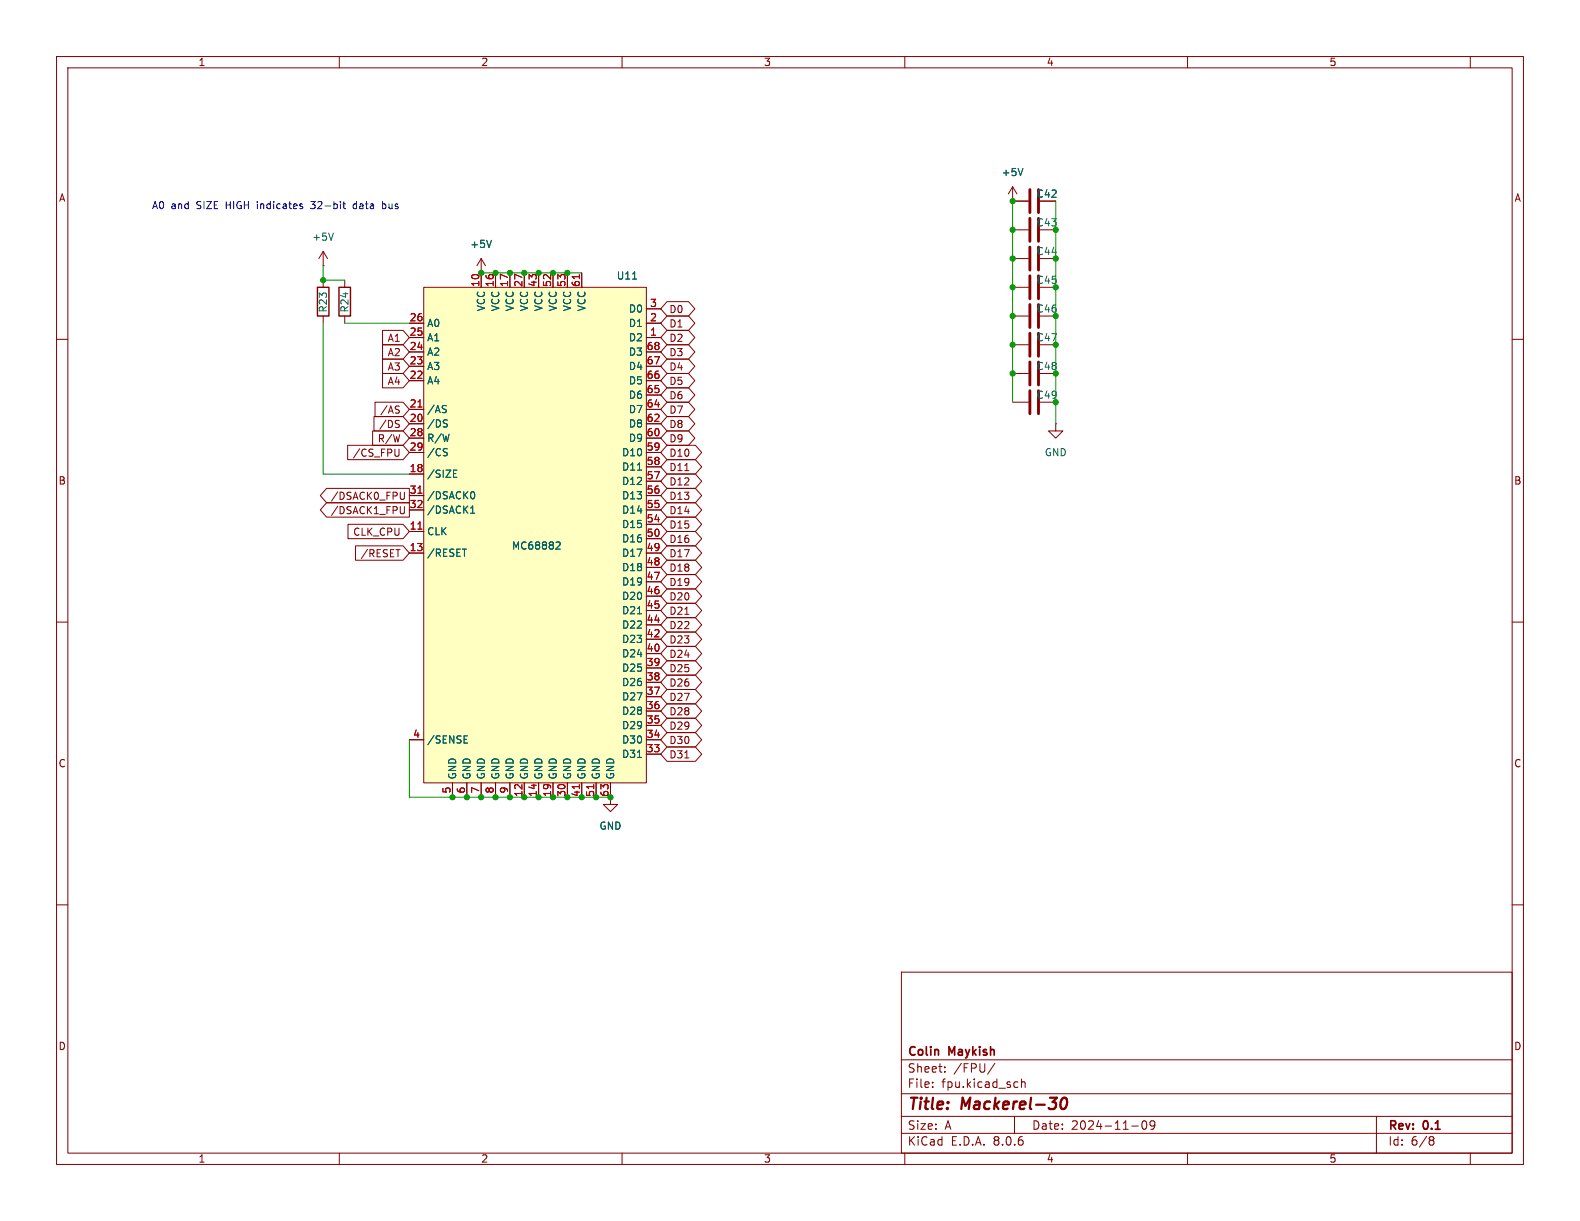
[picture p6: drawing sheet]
<svg xmlns="http://www.w3.org/2000/svg" width="279mm" height="216mm" viewBox="0 0 279 216" stroke-linecap="round" stroke-linejoin="round" font-family="sans-serif">
<g fill="none" stroke="#840000" stroke-width=".18">
<path d="M10 10h259.4v195.9h-259.4zM12 12h255.4v191.9h-255.4zM60 10v2M110 10v2M160 10v2M210 10v2M260 10v2M179.1 35.6h.1M179.1 35.6h2.8M179.1 33l-.8 1.3M179.1 33v2.6M179.1 33l.7 1.3"/>
<path d="M10 60h2M57.1 47h.1M57.1 44.5l-.7 1.2M57.1 44.5v2.5M57.1 49.5v1.3M57.1 55.9v1.3M57.1 44.5l.8 1.2M61 49.5v1.3M61 55.9v1.3M85.1 48.3h.1M85.1 45.7l-.8 1.3M85.1 45.7v2.6"/>
<path d="M85.1 45.7l.8 1.3M179.1 40.6h2.8M179.1 50.8h2.8M179.1 55.9h2.8M179.1 45.7h2.8M267.4 60h2M179.1 71.1h2.8M186.7 74.9v1.3h1.3l-1.3 1.3-1.3-1.3h1.3M186.7 74.9h.1M10 110h2M267.4 110h2M10 160h2"/>
<path d="M107.9 141v1.2h1.3l-1.3 1.3-1.2-1.3h1.2M267.4 160h2M159.4 171.9h108v32h-108zM159.4 197.4h108M159.4 193.4h108M159.4 187.4h108M164.9 192.1v.2M164.9 191.4v.1M167.1 189.4v.2M167.1 188.7v.1M175.9 188l-1.3 1.9M179.4 197.4v3"/>
<path d="M179.6 191.3l.4 .1M180 192.2l-.4 .1M180.6 191.4l.3-.1 .3 .1 .1 .9M180.6 190.8v1.5M200.1 199.1h1.2M202.1 198.3l.2-.1a.81 .81 0 0 1 .6 .6 .81 .81 0 0 1-.3 .8l-.2 .1a.81 .81 0 0 1-.3-1.4zM204.2 198.8l-.3 .3h-.3l-.2-.3 .1-.5 .4-.1 .2 .1a.99 .99 0 0 1-.3 1.4h-.3M243.4 197.4v6.5M60 203.9v2M110 203.9v2M159.4 200.4h108M160 203.9v2"/>
<path d="M210 203.9v2M253 201h.3l.3 .3-.3 .3M253 201.6h.3M253.3 201.6l.2 .2 .1 .4-.3 .3h-.3M260 203.9v2"/>
</g>
<path d="M187.8 194.3a.46 .46 0 0 1 .5-.2 .46 .46 0 0 1 .4 .4 1.15 1.15 0 0 1-.8 1.6l-.2-.1a1.54 1.54 0 0 1 .1-1.7z" fill="none" stroke="#840000" stroke-width=".4"/>
<path d="M182.1 33.5v4.1M182.1 38.6v4.1M183.6 33.5v4.1M183.6 38.6v4.1M182.1 43.7v4.1M182.1 48.8v4M182.1 53.8v4.1M183.6 43.7v4.1M183.6 48.8v4M183.6 53.8v4.1M182.1 69.1v4.1M183.6 69.1v4.1" fill="none" stroke="#840000" stroke-width=".51"/>
<path d="M180.9 29.8l-.4 1.3M59 41.2l-.5 1.3M86.9 42.5l-.4 1.3" fill="none" stroke="#006464" stroke-width=".18"/>
<path d="M56.1 50.8h2.1v5.1h-2.1zM59.9 50.8h2.1v5.1h-2.1z" fill="none" stroke="#840000" stroke-width=".25"/>
<path d="M74.9 50.8h39.4v87.6h-39.4z" fill="#ffffc2"/>
<g fill="none" stroke="#840000" stroke-width=".18">
<path d="M179.1 35.6h.1M179.1 35.6h2.8M67.6 58.4h3.7l1.1 1.3-1.1 1.3h-3.7zM72.4 59.7h2.5M72.4 57.2h2.5M74.9 50.8h39.4v87.6h-39.4zM85.1 48.3h.1M85.1 48.3v2.5M87.6 48.3v2.5M90.2 48.3v2.5M92.7 48.3v2.5M95.2 48.3v2.5"/>
<path d="M97.8 48.3v2.5M100.3 48.3v2.5M102.9 48.3v2.5M114.3 59.7h2.5M114.3 57.2h2.5M114.3 54.6h2.5M118 53.3h3.8l1.1 1.3-1.1 1.3h-3.8l-1.2-1.3zM118 55.9h3.8l1.1 1.3-1.1 1.2h-3.8l-1.2-1.2zM118 58.4h3.8l1.1 1.3-1.1 1.3h-3.8l-1.2-1.3zM61.5 78.7h9.8l1.1 1.3-1.1 1.3h-9.8zM65.9 76.2h5.4l1.1 1.3-1.1 1.2h-5.4zM66.1 73.7h5.2l1.1 1.2-1.1 1.3h-5.2z"/>
<path d="M66.3 71.1h5l1.1 1.3-1.1 1.3h-5zM67.6 66h3.7l1.1 1.3-1.1 1.3h-3.7zM67.6 63.5h3.7l1.1 1.3-1.1 1.2h-3.7zM67.6 61h3.7l1.1 1.2-1.1 1.3h-3.7zM70.1 74.3l.5 .1M70.4 75l.2 .2-.2 .4M70.4 71.8l.2 .1M70.5 72.5l.1 .2-.1 .3M70.6 79.4v1l-.2 .2-.3 .1M72.4 74.9h2.5M72.4 72.4h2.5M72.4 67.3h2.5"/>
<path d="M72.4 64.8h2.5M72.4 62.2h2.5M72.4 77.5h2.5M114.3 74.9h2.5M114.3 72.4h2.5M114.3 67.3h2.5M114.3 64.8h2.5M114.3 62.2h2.5M114.3 77.5h2.5M114.3 69.9h2.5M118 66h3.8l1.1 1.3-1.1 1.3h-3.8l-1.2-1.3zM118 73.7h3.8l1.1 1.2-1.1 1.3h-3.8l-1.2-1.3z"/>
<path d="M118 78.7h5l1.1 1.3-1.1 1.3h-5l-1.2-1.3zM118 76.2h3.8l1.1 1.3-1.1 1.2h-3.8l-1.2-1.2zM118 61h3.8l1.1 1.2-1.1 1.3h-3.8l-1.2-1.3zM118 68.6h3.8l1.1 1.3-1.1 1.2h-3.8l-1.2-1.2zM118 63.5h3.8l1.1 1.3-1.1 1.2h-3.8l-1.2-1.2zM118 71.1h3.8l1.1 1.3-1.1 1.3h-3.8l-1.2-1.3zM179.1 61h2.8M179.1 66h2.8M57.8 86.4h14.6v2.5h-14.6l-1.2-1.3zM57.8 88.9h14.6v2.5h-14.6l-1.2-1.2zM61.5 92.7h9.8l1.1 1.3-1.1 1.3h-9.8zM62.9 96.5h8.4l1.1 1.3-1.1 1.3h-8.4z"/>
<path d="M70 97.2h.7M71.5 87v1.2l-.2 .1-.4-.1M71.5 89.6v1.1l-.2 .1h-.4M72.4 94h2.5M72.4 97.8h2.5M72.4 83.8h2.5M72.4 80h2.5M72.4 87.6h2.5M72.4 90.2h2.5M114.3 97.8h2.5M114.3 80h2.5M114.3 87.6h2.5"/>
<path d="M114.3 90.2h2.5M114.3 95.3h2.5M114.3 92.7h2.5M114.3 85.1h2.5M114.3 82.6h2.5M118 83.8h5l1.1 1.3-1.1 1.3h-5l-1.2-1.3zM118 81.3h5l1.1 1.3-1.1 1.2h-5l-1.2-1.2zM118 88.9h5l1.1 1.3-1.1 1.2h-5l-1.2-1.2zM118 91.4h5l1.1 1.3-1.1 1.3h-5l-1.2-1.3zM118 86.4h5l1.1 1.2-1.1 1.3h-5l-1.2-1.3zM118 94h5l1.1 1.3-1.1 1.2h-5l-1.2-1.2zM118 96.5h5l1.1 1.3-1.1 1.3h-5l-1.2-1.3z"/>
<path d="M118 99.1h5l1.1 1.2-1.1 1.3h-5l-1.2-1.3zM121.1 83.2h.7M114.3 118.1h2.5M114.3 115.6h2.5M114.3 113h2.5M114.3 110.5h2.5M114.3 108h2.5M114.3 105.4h2.5M114.3 102.9h2.5M114.3 100.3h2.5M118 114.3h5l1.1 1.3-1.1 1.2h-5l-1.2-1.2zM118 119.4h5l1.1 1.3-1.1 1.2h-5l-1.2-1.2z"/>
<path d="M118 104.1h5l1.1 1.3-1.1 1.3h-5l-1.2-1.3zM118 109.2h5l1.1 1.3-1.1 1.3h-5l-1.2-1.3zM118 101.6h5l1.1 1.3-1.1 1.2h-5l-1.2-1.2zM118 106.7h5l1.1 1.3-1.1 1.2h-5l-1.2-1.2zM118 111.8h5l1.1 1.2-1.1 1.3h-5l-1.2-1.3zM118 116.8h5l1.1 1.3-1.1 1.3h-5l-1.2-1.3zM121.1 108.6h.7M72.4 130.8h2.5M80 138.4v2.6M82.5 138.4v2.6M85.1 138.4v2.6M87.6 138.4v2.6"/>
<path d="M90.2 138.4v2.6M92.7 138.4v2.6M95.2 138.4v2.6M97.8 138.4v2.6M100.3 138.4v2.6M102.9 138.4v2.6M105.4 138.4v2.6M107.9 138.4v2.6M114.3 133.4h2.5M114.3 130.8h2.5M114.3 128.3h2.5M114.3 125.7h2.5"/>
<path d="M114.3 123.2h2.5M114.3 120.7h2.5M118 132.1h5l1.1 1.3-1.1 1.2h-5l-1.2-1.2zM118 124.5h5l1.1 1.2-1.1 1.3h-5l-1.2-1.3zM118 121.9h5l1.1 1.3-1.1 1.3h-5l-1.2-1.3zM118 129.5h5l1.1 1.3-1.1 1.3h-5l-1.2-1.3zM118 127h5l1.1 1.3-1.1 1.2h-5l-1.2-1.2zM121.1 134h.7"/>
</g>
<path d="M102.5 48.6v.7M73.9 72h.7M73.9 93.6h.7M73.9 87.2h.7M102.5 138.7v.8M105 138.7v.8" fill="none" stroke="#a90000" stroke-width=".18"/>
<g fill="none" stroke="#006464" stroke-width=".18">
<path d="M180.9 29.8l-.4 1.3M86.9 42.5l-.4 1.3M111.9 49.3h.7M78.6 74.2l.5 .1M78.6 79.3l.5 .1M78.7 71.7l.2 .1M78.8 72.4l.1 .2-.1 .3M78.9 74.9l.2 .2-.2 .4M78.9 80l.2 .2-.2 .4M80.2 83.7h.4M80.2 84.4h.6M80.2 83.1h.6"/>
<path d="M81.8 97.1h.7M83.2 90.7h.7M83.2 89.8l.4-.3v1.2M83.5 86.9a.68 .68 0 0 1 .5 .7 .68 .68 0 0 1-.5 .6M98.5 95.8l.4 .1 .2 .3-.8 .9h.8M112.7 83.1h.7M112.7 108.5h.7M82.1 130.7h.4M82.1 131.4h.6M82.1 130.1h.6M112.7 133.9h.7"/>
</g>
<path d="M182.1 58.9v4.1M183.6 58.9v4.1M182.1 64v4.1M183.6 64v4.1" fill="none" stroke="#840000" stroke-width=".51"/>
<path d="M53.4 36.5l.1 .2-.1 .2M53.4 36.1h.1M54.9 36.8l.2 .1M54.9 35.6h.8M60.6 36.1h.5M60.8 35.6v1.1l.3 .2M62.9 36.1h-.3l-.2 .2 .1 .5 .4 .1M67.6 36.1h.4l.2 .1M67.6 35.6v1.3M68.2 36.8l-.2 .1-.4-.1" fill="none" stroke="#0000c2" stroke-width=".18"/>
<path d="M179.1 35.6v35.5M186.7 35.6v39.3M57.1 57.2v26.6h15.3M57.1 47v2.5h3.9M61 57.2h11.4M85.1 48.3h17.8M72.4 130.8v10.2h35.5" fill="none" stroke="#009600" stroke-width=".18"/>
<g fill="#009600" stroke="#009600" stroke-width=".18">
<circle cx="85.1" cy="141" r=".46"/>
<circle cx="82.5" cy="141" r=".46"/>
<circle cx="80" cy="141" r=".46"/>
<circle cx="105.4" cy="141" r=".46"/>
<circle cx="107.9" cy="141" r=".46"/>
<circle cx="92.7" cy="141" r=".46"/>
<circle cx="95.2" cy="141" r=".46"/>
<circle cx="102.9" cy="141" r=".46"/>
<circle cx="97.8" cy="141" r=".46"/>
<circle cx="100.3" cy="141" r=".46"/>
<circle cx="87.6" cy="141" r=".46"/>
<circle cx="90.2" cy="141" r=".46"/>
<circle cx="186.7" cy="71.1" r=".46"/>
<circle cx="186.7" cy="66" r=".46"/>
<circle cx="179.1" cy="40.6" r=".46"/>
<circle cx="100.3" cy="48.3" r=".46"/>
<circle cx="179.1" cy="50.8" r=".46"/>
<circle cx="179.1" cy="35.6" r=".46"/>
<circle cx="179.1" cy="55.9" r=".46"/>
<circle cx="186.7" cy="50.8" r=".46"/>
<circle cx="186.7" cy="45.7" r=".46"/>
<circle cx="179.1" cy="45.7" r=".46"/>
<circle cx="179.1" cy="61" r=".46"/>
<circle cx="179.1" cy="66" r=".46"/>
<circle cx="186.7" cy="61" r=".46"/>
<circle cx="186.7" cy="40.6" r=".46"/>
<circle cx="186.7" cy="55.9" r=".46"/>
<circle cx="92.7" cy="48.3" r=".46"/>
<circle cx="95.2" cy="48.3" r=".46"/>
<circle cx="97.8" cy="48.3" r=".46"/>
<circle cx="57.1" cy="49.5" r=".46"/>
<circle cx="85.1" cy="48.3" r=".46"/>
<circle cx="87.6" cy="48.3" r=".46"/>
<circle cx="90.2" cy="48.3" r=".46"/>
</g>
<g font-size="2.8" fill="#840000">
<text x="160.4" y="196.8">Title:</text>
<text x="170.1" y="196.8">Mackerel-30</text>
</g>
<g font-size="2.1" fill="#840000">
<text x="160.4" y="189.9">Sheet:</text>
<text x="160.4" y="187.1">Colin</text>
<text x="167.9" y="187.1">Maykish</text>
<text x="168.6" y="189.9">/FPU/</text>
<text x="160.4" y="192.6">File:</text>
<text x="166.5" y="192.6">fpu.kicad_sch</text>
<text x="160.4" y="202.8">KiCad</text>
<text x="160.4" y="200">Size:</text>
<text x="167.1" y="200">A</text>
<text x="168.1" y="202.8">E.D.A.</text>
<text x="175.7" y="202.8">8.0.6</text>
<text x="182.4" y="200">Date:</text>
<text x="189.4" y="200">2024-11-09</text>
<text x="245.4" y="200.2">Rev:</text>
<text x="245.4" y="202.8">Id:</text>
<text x="249.5" y="202.8">6/8</text>
<text x="251.8" y="200.2">0.1</text>
</g>
<g font-size="1.8" fill="#840000">
<text x="35" y="11.9">1</text>
<text x="85" y="11.9">2</text>
<text x="135" y="11.9">3</text>
<text x="185" y="11.9">4</text>
<text x="235" y="11.9">5</text>
<text x="10.3" y="35.9">A</text>
<text x="183.2" y="35.2">C42</text>
<text x="267.7" y="35.9">A</text>
<text x="118.3" y="55.6">D0</text>
<text x="118.3" y="58.1">D1</text>
<text x="68.5" y="65.7">A3</text>
<text x="68.5" y="63.2">A2</text>
<text x="68.5" y="60.6">A1</text>
<text x="118.3" y="60.6">D2</text>
<text x="118.3" y="63.2">D3</text>
<text x="118.3" y="65.7">D4</text>
<text x="68.5" y="68.3">A4</text>
<text x="118.3" y="68.3">D5</text>
<text x="118.3" y="70.8">D6</text>
<text x="66.9" y="75.9">/DS</text>
<text x="67.1" y="73.3">/AS</text>
<text x="118.3" y="75.9">D8</text>
<text x="118.3" y="73.3">D7</text>
<text x="62.3" y="81">/CS_FPU</text>
<text x="66.7" y="78.4">R/W</text>
<text x="118.3" y="81">D10</text>
<text x="118.3" y="83.5">D11</text>
<text x="118.3" y="78.4">D9</text>
<text x="10.3" y="85.9">B</text>
<text x="58.4" y="88.6">/DSACK0_FPU</text>
<text x="118.3" y="86">D12</text>
<text x="118.3" y="88.6">D13</text>
<text x="267.7" y="85.9">B</text>
<text x="58.4" y="91.1">/DSACK1_FPU</text>
<text x="62.4" y="94.9">CLK_CPU</text>
<text x="118.3" y="91.1">D14</text>
<text x="118.3" y="93.7">D15</text>
<text x="63.7" y="98.7">/RESET</text>
<text x="118.3" y="96.2">D16</text>
<text x="118.3" y="98.7">D17</text>
<text x="118.3" y="101.3">D18</text>
<text x="118.3" y="106.4">D20</text>
<text x="118.3" y="103.8">D19</text>
<text x="118.3" y="111.4">D22</text>
<text x="118.3" y="108.9">D21</text>
<text x="118.3" y="114">D23</text>
<text x="118.3" y="116.5">D24</text>
<text x="118.3" y="119.1">D25</text>
<text x="118.3" y="121.6">D26</text>
<text x="118.3" y="124.1">D27</text>
<text x="118.3" y="126.7">D28</text>
<text x="118.3" y="131.8">D30</text>
<text x="118.3" y="129.2">D29</text>
<text x="10.3" y="135.9">C</text>
<text x="118.3" y="134.3">D31</text>
<text x="267.7" y="135.9">C</text>
<text x="107.7" y="141" transform="rotate(-90 107.7 141)">63</text>
<text x="10.3" y="185.9">D</text>
<text x="267.7" y="185.9">D</text>
<text x="35" y="205.8">1</text>
<text x="85" y="205.8">2</text>
<text x="135" y="205.8">3</text>
<text x="185" y="205.8">4</text>
<text x="235" y="205.8">5</text>
</g>
<g font-size="1.8" fill="#006464">
<text x="177" y="31.3">+5V</text>
<text x="183.2" y="40.2">C43</text>
<text x="55.1" y="42.8">+5V</text>
<text x="83.1" y="44">+5V</text>
<text x="183.2" y="45.3">C44</text>
<text x="109" y="49.6">U11</text>
<text x="183.2" y="50.4">C45</text>
<text x="58" y="55.4" transform="rotate(-90 58 55.4)">R23</text>
<text x="61.8" y="55.4" transform="rotate(-90 61.8 55.4)">R24</text>
<text x="75.4" y="58">A0</text>
<text x="86" y="55.1" transform="rotate(-90 86 55.1)">VCC</text>
<text x="88.5" y="55.1" transform="rotate(-90 88.5 55.1)">VCC</text>
<text x="91" y="55.1" transform="rotate(-90 91 55.1)">VCC</text>
<text x="93.6" y="55.1" transform="rotate(-90 93.6 55.1)">VCC</text>
<text x="96.1" y="55.1" transform="rotate(-90 96.1 55.1)">VCC</text>
<text x="98.7" y="55.1" transform="rotate(-90 98.7 55.1)">VCC</text>
<text x="101.2" y="55.1" transform="rotate(-90 101.2 55.1)">VCC</text>
<text x="103.7" y="55.1" transform="rotate(-90 103.7 55.1)">VCC</text>
<text x="111.1" y="58">D1</text>
<text x="111.1" y="55.5">D0</text>
<text x="183.2" y="55.5">C46</text>
<text x="75.4" y="65.6">A3</text>
<text x="75.4" y="63.1">A2</text>
<text x="75.4" y="60.6">A1</text>
<text x="111.1" y="60.6">D2</text>
<text x="111.1" y="65.6">D4</text>
<text x="111.1" y="63.1">D3</text>
<text x="183.2" y="60.6">C47</text>
<text x="183.2" y="65.6">C48</text>
<text x="75.4" y="68.2">A4</text>
<text x="111.1" y="70.7">D6</text>
<text x="111.1" y="68.2">D5</text>
<text x="183.2" y="70.7">C49</text>
<text x="75.4" y="75.8">/DS</text>
<text x="75.4" y="73.3">/AS</text>
<text x="111.1" y="75.8">D8</text>
<text x="111.1" y="73.3">D7</text>
<text x="75.4" y="78.3">R/W</text>
<text x="75.4" y="80.9">/CS</text>
<text x="109.9" y="83.4">D11</text>
<text x="109.9" y="80.9">D10</text>
<text x="111.1" y="78.3">D9</text>
<text x="184.7" y="80.9">GND</text>
<text x="75.4" y="84.7">/SIZE</text>
<text x="75.4" y="88.5">/DSACK0</text>
<text x="109.9" y="88.5">D13</text>
<text x="109.9" y="86">D12</text>
<text x="75.4" y="94.8">CLK</text>
<text x="75.4" y="91">/DSACK1</text>
<text x="109.9" y="93.6">D15</text>
<text x="109.9" y="91">D14</text>
<text x="75.4" y="98.7">/RESET</text>
<text x="90.4" y="97.4">MC68882</text>
<text x="109.9" y="101.2">D18</text>
<text x="109.9" y="98.7">D17</text>
<text x="109.9" y="96.1">D16</text>
<text x="109.9" y="106.3">D20</text>
<text x="109.9" y="103.7">D19</text>
<text x="109.9" y="113.9">D23</text>
<text x="109.9" y="111.4">D22</text>
<text x="109.9" y="108.8">D21</text>
<text x="109.9" y="119">D25</text>
<text x="109.9" y="116.4">D24</text>
<text x="109.9" y="124.1">D27</text>
<text x="109.9" y="121.5">D26</text>
<text x="75.4" y="131.7">/SENSE</text>
<text x="109.9" y="131.7">D30</text>
<text x="109.9" y="129.1">D29</text>
<text x="109.9" y="126.6">D28</text>
<text x="80.9" y="137.9" transform="rotate(-90 80.9 137.9)">GND</text>
<text x="83.4" y="137.9" transform="rotate(-90 83.4 137.9)">GND</text>
<text x="86" y="137.9" transform="rotate(-90 86 137.9)">GND</text>
<text x="88.5" y="137.9" transform="rotate(-90 88.5 137.9)">GND</text>
<text x="91" y="137.9" transform="rotate(-90 91 137.9)">GND</text>
<text x="93.6" y="137.9" transform="rotate(-90 93.6 137.9)">GND</text>
<text x="96.1" y="137.9" transform="rotate(-90 96.1 137.9)">GND</text>
<text x="98.7" y="137.9" transform="rotate(-90 98.7 137.9)">GND</text>
<text x="101.2" y="137.9" transform="rotate(-90 101.2 137.9)">GND</text>
<text x="103.7" y="137.9" transform="rotate(-90 103.7 137.9)">GND</text>
<text x="106.3" y="137.9" transform="rotate(-90 106.3 137.9)">GND</text>
<text x="108.8" y="137.9" transform="rotate(-90 108.8 137.9)">GND</text>
<text x="109.9" y="134.2">D31</text>
<text x="105.9" y="146.9">GND</text>
</g>
<g font-size="1.8" fill="#0000c2">
<text x="26.8" y="37.2">A0</text>
<text x="30.2" y="37.2">and</text>
<text x="34.9" y="37.2">SIZE</text>
<text x="40.2" y="37.2">HIGH</text>
<text x="45.9" y="37.2">indicates</text>
<text x="55.7" y="37.2">32-bit</text>
<text x="63.3" y="37.2">data</text>
<text x="68.7" y="37.2">bus</text>
</g>
<g font-size="1.8" fill="#a90000">
<text x="84.8" y="50.8" transform="rotate(-90 84.8 50.8)">10</text>
<text x="87.4" y="50.8" transform="rotate(-90 87.4 50.8)">16</text>
<text x="89.9" y="50.8" transform="rotate(-90 89.9 50.8)">17</text>
<text x="92.5" y="50.8" transform="rotate(-90 92.5 50.8)">27</text>
<text x="95" y="50.8" transform="rotate(-90 95 50.8)">43</text>
<text x="97.5" y="50.8" transform="rotate(-90 97.5 50.8)">52</text>
<text x="100.1" y="50.8" transform="rotate(-90 100.1 50.8)">53</text>
<text x="102.6" y="50.8" transform="rotate(-90 102.6 50.8)">61</text>
<text x="72.3" y="59.4">25</text>
<text x="72.3" y="56.9">26</text>
<text x="114.9" y="59.4">1</text>
<text x="114.9" y="56.9">2</text>
<text x="114.9" y="54.4">3</text>
<text x="72.3" y="64.5">23</text>
<text x="72.3" y="62">24</text>
<text x="114.3" y="64.5">67</text>
<text x="114.3" y="62">68</text>
<text x="72.3" y="67.1">22</text>
<text x="114.3" y="69.6">65</text>
<text x="114.3" y="67.1">66</text>
<text x="72.3" y="74.7">20</text>
<text x="72.3" y="72.1">21</text>
<text x="72.3" y="77.2">28</text>
<text x="114.3" y="77.2">60</text>
<text x="114.3" y="74.7">62</text>
<text x="114.3" y="72.1">64</text>
<text x="72.3" y="83.6">18</text>
<text x="72.3" y="79.8">29</text>
<text x="114.3" y="82.3">58</text>
<text x="114.3" y="79.8">59</text>
<text x="72.3" y="87.4">31</text>
<text x="72.3" y="89.9">32</text>
<text x="114.3" y="89.9">55</text>
<text x="114.3" y="87.4">56</text>
<text x="114.3" y="84.8">57</text>
<text x="72.3" y="93.7">11</text>
<text x="114.3" y="95">50</text>
<text x="114.3" y="92.5">54</text>
<text x="72.3" y="97.5">13</text>
<text x="114.3" y="100.1">48</text>
<text x="114.3" y="97.5">49</text>
<text x="114.3" y="107.7">45</text>
<text x="114.3" y="105.2">46</text>
<text x="114.3" y="102.6">47</text>
<text x="114.3" y="112.8">42</text>
<text x="114.3" y="110.2">44</text>
<text x="114.3" y="117.9">39</text>
<text x="114.3" y="115.3">40</text>
<text x="114.3" y="125.5">36</text>
<text x="114.3" y="122.9">37</text>
<text x="114.3" y="120.4">38</text>
<text x="73" y="130.6">4</text>
<text x="114.3" y="130.6">34</text>
<text x="114.3" y="128">35</text>
<text x="114.3" y="133.1">33</text>
<text x="79.8" y="140.4" transform="rotate(-90 79.8 140.4)">5</text>
<text x="82.3" y="140.4" transform="rotate(-90 82.3 140.4)">6</text>
<text x="84.8" y="140.4" transform="rotate(-90 84.8 140.4)">7</text>
<text x="87.4" y="140.4" transform="rotate(-90 87.4 140.4)">8</text>
<text x="89.9" y="140.4" transform="rotate(-90 89.9 140.4)">9</text>
<text x="92.5" y="141" transform="rotate(-90 92.5 141)">12</text>
<text x="95" y="141" transform="rotate(-90 95 141)">14</text>
<text x="97.5" y="141" transform="rotate(-90 97.5 141)">19</text>
<text x="100.1" y="141" transform="rotate(-90 100.1 141)">30</text>
<text x="102.6" y="141" transform="rotate(-90 102.6 141)">41</text>
<text x="105.2" y="141" transform="rotate(-90 105.2 141)">51</text>
</g>
</svg>
